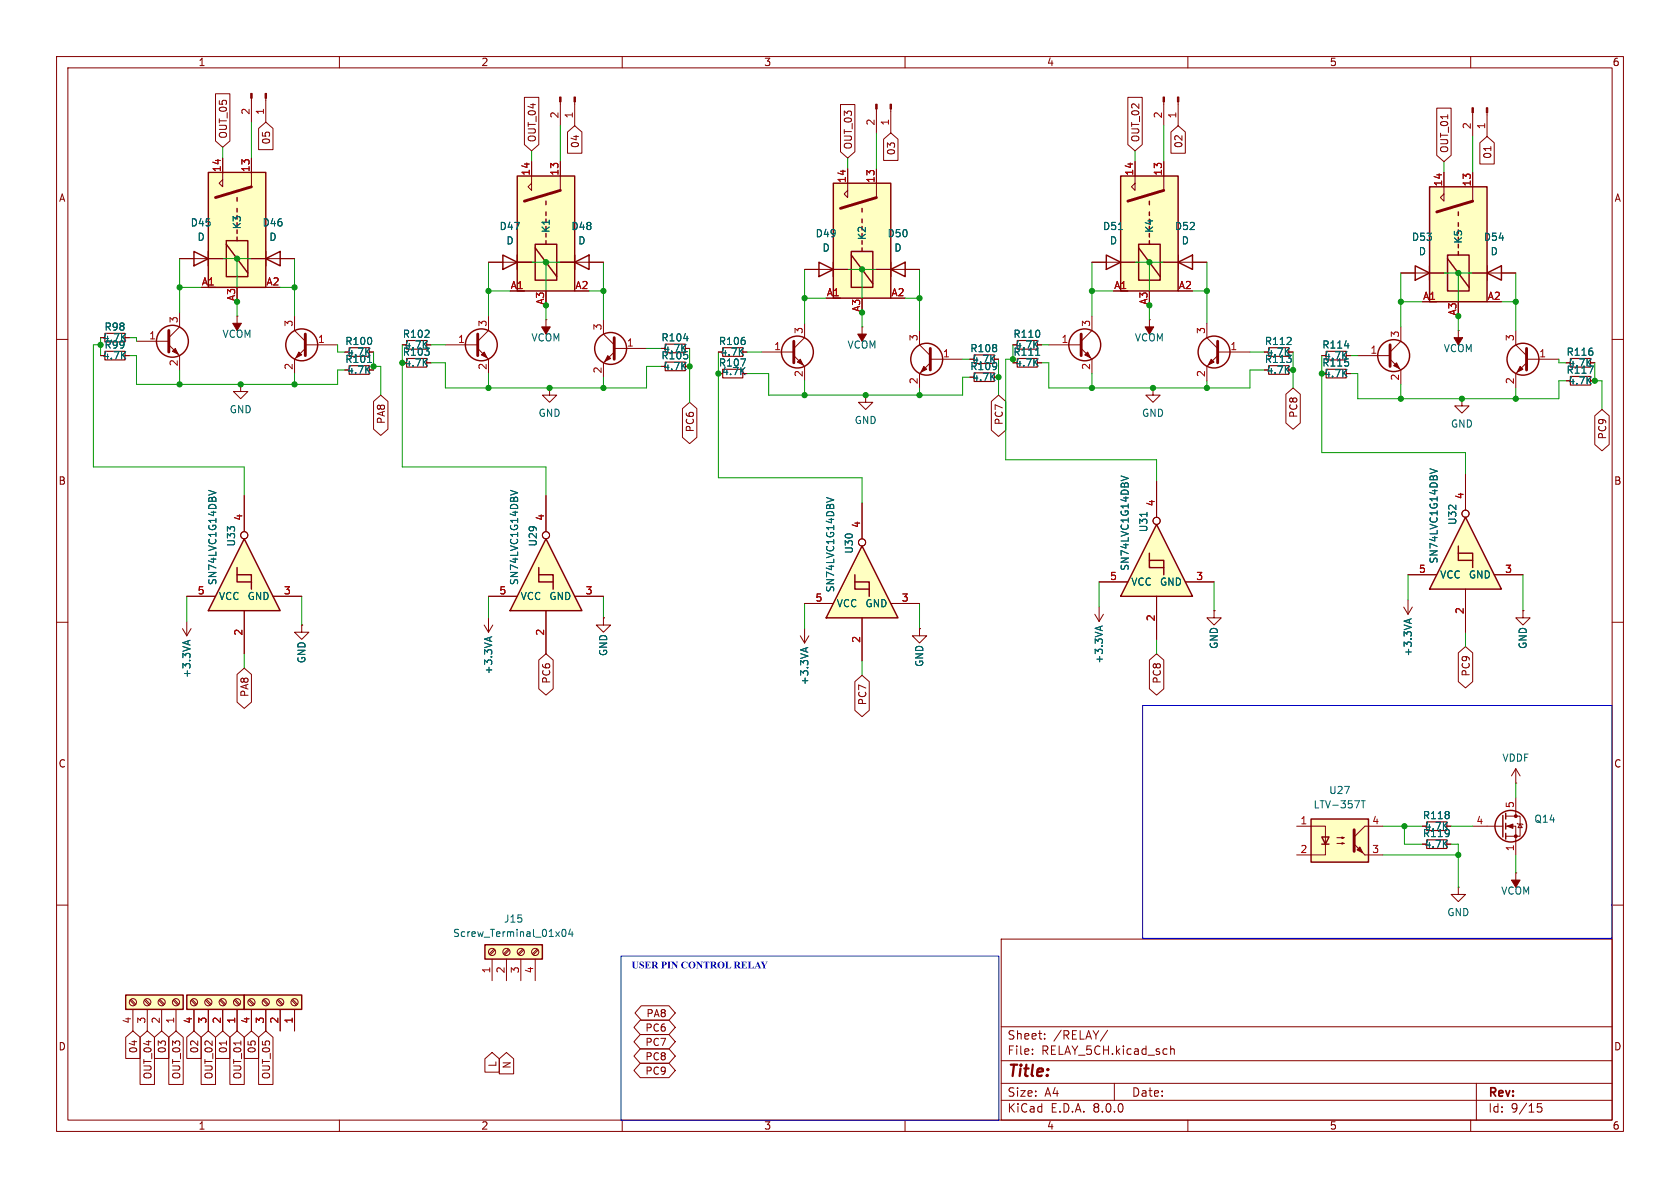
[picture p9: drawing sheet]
<svg xmlns="http://www.w3.org/2000/svg" width="297mm" height="210mm" viewBox="0 0 297 210" stroke-linecap="round" stroke-linejoin="round" font-family="sans-serif">
<g fill="none" stroke="#840000" stroke-width=".18">
<path d="M10 10h277v190h-277zM12 12h273v186h-273zM60 10v2M110 10v2M160 10v2M210 10v2M260 10v2M10 60h2M285 60h2M10 110h2M193.5 108.6l.8 1.3M194.3 107.3v2.6"/>
<path d="M195.1 108.6l-.8 1.3M214.6 108v1.2h1.3l-1.3 1.3-1.2-1.3h1.2M214.6 108h.1M285 110h2M10 160h2M260.3 146.1h5.4M266.2 146.1h1.8v5M266.2 144.3h2.5v3.5h-2.5M268 141v3.3M268.2 145.5l.2 .2h.7l.1 .1M268.7 145.7l.4 .6h-.7zM285 160h2"/>
<path d="M177 166h108v32h-108zM60 198v2M110 198v2M160 198v2M177 194.5h108M177 191.5h108M177 187.5h108M177 181.5h108M182.5 186.3v.1M182.5 185.5v.1M184.7 183.6v.1M184.7 182.8v.1"/>
<path d="M195.8 182.1l-1.3 2M197 191.5v3M207 184.9v1.5M207 185.5l.2-.1 .3 .1 .1 .9M210 198v2M260 198v2M261 191.5v6.5M272.5 195.1h-.7l-.1 .7 .3-.1h.5l.1 .3-.1 .5-.2 .1-.6-.1"/>
</g>
<g fill="none" stroke="#840000" stroke-width=".25">
<path d="M265.7 144.1v3.9M266.2 143.8v1M266.2 145.5v1.1M266.2 147.3v1"/>
<circle cx="267.1" cy="146" r="2.79"/>
</g>
<g fill="#840000" stroke="#840000" stroke-width=".18">
<path d="M266.4 146.1l1.1-.4v.7z"/>
<circle cx="268" cy="147.8" r=".25"/>
<circle cx="268" cy="144.3" r=".25"/>
</g>
<path d="M194.5 110.8v.6M194.9 110.7l-1.3 .4" fill="none" stroke="#006464" stroke-width=".18"/>
<path d="M22.2 175.9h10.2v2.5h-10.2z" fill="#ffffc2"/>
<g fill="none" stroke="#840000" stroke-width=".25">
<path d="M195.6 45.1l2.5 1.3-2.5 1.2zM198.1 45.1v2.5M22.2 175.9h10.2v2.5h-10.2z"/>
<circle cx="269.2" cy="63.5" r="2.82"/>
</g>
<g fill="none" stroke="#840000" stroke-width=".18">
<path d="M193 46.4h7.7M268 58.4v2.6l1.9 1.9M269.9 64.1l-1.9 1.9v2.6M269.9 63.5h5.7M268 138.4h.1M268 135.9l-.8 1.3M268 135.9v2.5M268 135.9l.7 1.3M255.8 149.2h.7M268 154.3h.1M268 154.3v2.5M23 176.8l.8 .9"/>
<path d="M23.2 176.7l.8 .8M23.5 178.4v3.8M25.5 176.8l.9 .9M25.7 176.7l.8 .8M26 178.4v3.8M28.1 176.8l.8 .9M28.2 176.7l.9 .8M28.6 178.4v3.8M30.6 176.8l.8 .9M30.8 176.7l.8 .8M31.1 178.4v3.8"/>
<circle cx="23.5" cy="177.2" r=".63"/>
<circle cx="26" cy="177.2" r=".63"/>
<circle cx="28.6" cy="177.2" r=".63"/>
<circle cx="31.1" cy="177.2" r=".63"/>
</g>
<g fill="#840000" stroke="#840000" stroke-width=".18">
<path d="M267.2 155.6h1.5l-.7 1.2z"/>
<path d="M268.7 64.8l.5 .5-1 .5z"/>
</g>
<path d="M269.9 61.6v3.8" fill="none" stroke="#840000" stroke-width=".51"/>
<path d="M197.7 40.6h.8" fill="none" stroke="#006464" stroke-width=".18"/>
<path d="M252.2 148.5h3.6v1.5h-3.6z" fill="none" stroke="#840000" stroke-width=".2"/>
<path d="M231.8 144.8h10.1v7.6h-10.1z" fill="#ffffc2"/>
<path d="M231.8 144.8h10.1v7.6h-10.1zM233.7 148h1.2l-.6 1.2zM233.7 149.2h1.2" fill="none" stroke="#840000" stroke-width=".25"/>
<g fill="none" stroke="#840000" stroke-width=".18">
<path d="M175.8 66.7h.7M175.8 63.5h.7M227.8 62.2h.8M227.8 65.4h.8M32.3 111.1l.7 1.3M33 109.9v2.5M33.8 111.1l-.8 1.3M269.2 108v1.2h1.3l-1.3 1.3-1.2-1.3h1.2M269.2 108h.1M229.2 146.1h5.1v3.3M234.3 149.2v1.9h-5.1M236.3 149.1h1.3l-.4 .1v-.2l.4 .1"/>
<path d="M236.3 148.1h1.3l-.4 .1v-.2l.4 .1M241.3 151.1h3.2M244.5 146.1h-3.2l-1.9 1.9M257.8 156.8v1.3h1.3l-1.3 1.3-1.3-1.3h1.3M257.8 156.8h.1"/>
</g>
<g fill="#840000" stroke="#840000" stroke-width=".18">
<path d="M239.4 149.2l1.9 1.9z"/>
<path d="M239.9 150.2l.5-.5 .5 1z"/>
</g>
<path d="M239.4 146.7v3.8" fill="none" stroke="#840000" stroke-width=".51"/>
<path d="M33.2 113.3v.6M33.6 113.2l-1.3 .4M240.6 141.5h.8M241 141.5v1.3" fill="none" stroke="#006464" stroke-width=".18"/>
<path d="M172.2 65.9h3.6v1.5h-3.6zM172.2 62.7h3.6v1.6h-3.6zM224.3 61.5h3.5v1.5h-3.5zM224.3 64.6h3.5v1.6h-3.5z" fill="none" stroke="#840000" stroke-width=".2"/>
<path d="M33 175.9h10.2v2.5h-10.2z" fill="#ffffc2"/>
<g fill="none" stroke="#840000" stroke-width=".25">
<path d="M33 175.9h10.2v2.5h-10.2z"/>
<circle cx="214.6" cy="62.2" r="2.82"/>
</g>
<g fill="none" stroke="#840000" stroke-width=".18">
<path d="M213.4 57.2v2.5l1.9 1.9M257.8 58.4h.1M257.8 58.4v2.6M97.2 68.6v1.3h1.2l-1.2 1.2-1.3-1.2h1.3M97.2 68.6h.1M215.3 62.9l-1.9 1.9v2.5M215.3 62.2h5.7M255.8 146.1h.7M33.8 176.8l.8 .9M34 176.7l.8 .8M34.3 178.4v3.8M36.3 176.8l.9 .9"/>
<path d="M36.5 176.7l.8 .8M36.8 178.4v3.8M38.9 176.8l.8 .9M39 176.7l.9 .8M39.4 178.4v3.8M41.4 176.8l.8 .9M41.6 176.7l.8 .8M41.9 178.4v3.8"/>
<circle cx="34.3" cy="177.2" r=".63"/>
<circle cx="36.8" cy="177.2" r=".63"/>
<circle cx="39.4" cy="177.2" r=".63"/>
<circle cx="41.9" cy="177.2" r=".63"/>
</g>
<path d="M252.2 145.3h3.6v1.5h-3.6z" fill="none" stroke="#840000" stroke-width=".2"/>
<g fill="#840000" stroke="#840000" stroke-width=".18">
<path d="M257 59.7h1.6l-.8 1.3z"/>
<path d="M214.1 63.5l.5 .5-1 .5z"/>
</g>
<path d="M215.3 60.3v3.8" fill="none" stroke="#840000" stroke-width=".51"/>
<path d="M91.4 31.1h10.2v20.3h-10.2z" fill="#ffffc2"/>
<g fill="none" stroke="#840000" stroke-width=".18">
<path d="M260.3 19.9v4.2M262.9 19.9v4.2M94 28.6v5.1l-.7-.7 .7-.6M99.1 28.6v5.1M90.2 51.4h2.5M91.4 46.4h3.2M96.5 56.5h.1M96.5 56.5v2.6M98.4 46.4h3.2M154.9 47.6h7.7M121.2 61.6h.7M121.2 64.8h.7"/>
<path d="M258.4 70.5v1.3h1.3l-1.3 1.2-1.2-1.2h1.2M258.4 70.5h.1"/>
</g>
<path d="M91.4 31.1h10.2v20.3h-10.2zM96.5 35.6v.6M96.5 37.5v.6M96.5 38.7v.7M94.6 43.2h3.8v6.3h-3.8zM94.6 43.8l3.8 5.1M96.5 41.3v.6M96.5 42.5v.7M157.5 47.6l2.5-1.2v2.5zM157.5 46.4v2.5" fill="none" stroke="#840000" stroke-width=".25"/>
<path d="M99.1 33.7l-6.4 1.9" fill="none" stroke="#840000" stroke-width=".51"/>
<path d="M117.6 60.8h3.6v1.6h-3.6zM117.6 64h3.6v1.5h-3.6z" fill="none" stroke="#840000" stroke-width=".2"/>
<path d="M120.9 59.8h.7" fill="none" stroke="#006464" stroke-width=".18"/>
<g fill="#840000" stroke="#840000" stroke-width=".18">
<path d="M260.2 19.1h.3v.8h-.3z"/>
<path d="M262.8 19.1h.2v.8h-.2z"/>
<path d="M95.8 57.8h1.5l-.8 1.3z"/>
</g>
<path d="M259.1 91.4l6.3 12.7h-12.7z" fill="#ffffc2"/>
<g fill="none" stroke="#840000" stroke-width=".25">
<path d="M144.8 46.4l2.5 1.2-2.5 1.3zM147.3 46.4v2.5M208.3 46.4l2.5-1.3v2.5zM208.3 45.1v2.5M257.8 97.8h2.5v2.5M257.8 96.5v2.6h2.5M259.1 91.4l6.3 12.7h-12.7z"/>
<circle cx="246.4" cy="62.9" r="2.82"/>
</g>
<g fill="none" stroke="#840000" stroke-width=".18">
<path d="M154.9 19.3v4.2M157.5 19.3v4.2M142.2 47.6h7.7M205.7 46.4h7.7M247.6 57.8v2.5l-1.9 1.9M238 62.9h.8M238 66h.8M240 62.9h5.7M245.7 63.5l1.9 1.9v2.5M281.2 67.3h.7M281.2 64.1h.7M259.1 83.8v6.4"/>
<path d="M248.2 107.3l.7 1.3M248.9 101.6h5.1M248.9 106v2.6M249.7 107.3l-.8 1.3M259.1 104.1v7.7M264.2 101.6h5"/>
<circle cx="259.1" cy="90.8" r=".63"/>
</g>
<path d="M237.7 61.1h.8M280.8 64.7h.9l-.6 1.3M252.8 82.9l1.3 .4-1.3 .4M249.1 109.5v.6M249.5 109.4l-1.3 .4" fill="none" stroke="#006464" stroke-width=".18"/>
<path d="M234.4 65.3h3.6v1.5h-3.6zM234.4 62.1h3.6v1.5h-3.6zM277.6 66.5h3.6v1.6h-3.6zM277.6 63.4h3.6v1.5h-3.6z" fill="none" stroke="#840000" stroke-width=".2"/>
<path d="M245.7 61v3.8" fill="none" stroke="#840000" stroke-width=".51"/>
<g fill="#840000" stroke="#840000" stroke-width=".18">
<path d="M246.4 64.6l.5-.5 .5 1.1z"/>
<path d="M154.8 18.4h.3v.9h-.3z"/>
<path d="M157.4 18.4h.2v.9h-.2z"/>
</g>
<path d="M198.1 31.1h10.2v20.3h-10.2z" fill="#ffffc2"/>
<g fill="none" stroke="#840000" stroke-width=".18">
<path d="M200.7 28.6v5.1l-.7-.7 .7-.6M205.7 28.6v5.1M86.4 46.4h7.6M193 55.9v2.5l-1.9 1.9M196.8 51.4h2.6M198.1 46.4h3.2M205.1 46.4h3.2M183.4 64.1h.7M183.4 61h.7M185.4 61h5.7M191.1 61.6l1.9 1.9v2.5M203.8 68.6v1.3h1.3l-1.3 1.2-1.2-1.2h1.2"/>
<path d="M203.8 68.6h.1"/>
</g>
<g fill="none" stroke="#840000" stroke-width=".25">
<path d="M198.1 31.1h10.2v20.3h-10.2zM203.2 35.6v.6M203.2 37.5v.6M88.9 45.1l2.5 1.3-2.5 1.2zM91.4 45.1v2.5M201.3 43.2h3.8v6.3h-3.8zM201.3 43.8l3.8 5.1M203.2 41.3v.6M203.2 42.5v.7"/>
<circle cx="191.8" cy="61" r="2.82"/>
</g>
<path d="M205.7 33.7l-6.3 1.9M191.1 59.1v3.8" fill="none" stroke="#840000" stroke-width=".51"/>
<path d="M179.8 63.4h3.6v1.5h-3.6zM179.8 60.2h3.6v1.5h-3.6z" fill="none" stroke="#840000" stroke-width=".2"/>
<path d="M183.1 62.8h.7" fill="none" stroke="#006464" stroke-width=".18"/>
<path d="M191.8 62.7l.5-.5 .5 1z" fill="#840000" stroke="#840000" stroke-width=".18"/>
<path d="M204.5 92.7l6.3 12.7h-12.7z" fill="#ffffc2"/>
<path d="M203.2 99.1h2.5v2.5M203.2 97.8v2.5h2.5M204.5 92.7l6.3 12.7h-12.7z" fill="none" stroke="#840000" stroke-width=".25"/>
<g fill="none" stroke="#840000" stroke-width=".18">
<path d="M65.3 62.2h.7M204.5 85.1v6.3M194.3 102.9h5.1M204.5 105.4v7.6M209.5 102.9h5.1"/>
<circle cx="204.5" cy="92.1" r=".63"/>
</g>
<path d="M198.2 84.1l1.3 .5-1.3 .4M202.8 90.6v.7" fill="none" stroke="#006464" stroke-width=".18"/>
<path d="M61.7 61.5h3.6v1.5h-3.6z" fill="none" stroke="#840000" stroke-width=".2"/>
<path d="M147.3 32.4h10.2v20.3h-10.2z" fill="#ffffc2"/>
<path d="M149.9 29.8v5.1l-.7-.6 .7-.6M154.9 29.8v5.1M146 52.7h2.6M147.3 47.6h3.2M154.3 47.6h3.2M247.6 48.3h7.7M260.3 48.3h7.7" fill="none" stroke="#840000" stroke-width=".18"/>
<path d="M147.3 32.4h10.2v20.3h-10.2zM152.4 36.8v.7M152.4 38.7v.7M150.5 44.5h3.8v6.3h-3.8zM150.5 45.1l3.8 5.1M152.4 42.5v.7M152.4 43.8v.7M250.2 47l2.5 1.3-2.5 1.2zM252.7 47v2.5M262.9 48.3l2.5-1.3v2.5zM262.9 47v2.5" fill="none" stroke="#840000" stroke-width=".25"/>
<path d="M154.9 34.9l-6.3 1.9" fill="none" stroke="#840000" stroke-width=".51"/>
<path d="M252.7 33h10.2v20.3h-10.2z" fill="#ffffc2"/>
<g fill="none" stroke="#840000" stroke-width=".18">
<path d="M99.1 18v4.2M101.6 18v4.2M205.7 18v4.2M208.3 18v4.2M255.3 30.5v5.1l-.7-.7 .7-.6M260.3 30.5v5.1M31.7 55.2v2.6l-1.9 1.9M52.1 55.9v2.5l1.9 1.9M86.4 55.9v2.5l-1.9 1.9M99.1 46.4h7.6M142.2 57.2v2.5l-1.9 1.9M152.4 57.8h.1"/>
<path d="M152.4 57.8v2.5M162.6 58.4v2.6l1.9 1.9M203.2 56.5h.1M203.2 56.5v2.6M251.5 53.3h2.5M252.7 48.3h3.2M259.7 48.3h3.2M24.1 60.3h5.7M29.8 61l1.9 1.9v2.5M42.5 67.9v1.3h1.3l-1.3 1.3-1.2-1.3h1.2M42.5 67.9h.1M54 61.6l-1.9 1.9v2.5"/>
<path d="M54 61h5.7M65.3 65.4h.7M75.4 61h.8M75.4 64.1h.8M78.7 61h5.8M84.5 61.6l1.9 1.9v2.5M134.6 62.2h5.7M140.3 62.9l1.9 1.9v2.5M153 69.9v1.2h1.3l-1.3 1.3-1.2-1.3h1.2M153 69.9h.1M164.5 64.1l-1.9 1.9v2.6M164.5 63.5h5.7"/>
</g>
<g fill="none" stroke="#840000" stroke-width=".25">
<path d="M252.7 33h10.2v20.3h-10.2zM257.8 37.5v.6M257.8 39.4v.6M101.6 46.4l2.5-1.3v2.5zM101.6 45.1v2.5M255.9 45.1h3.8v6.3h-3.8zM255.9 45.7l3.8 5.1M257.8 43.2v.6M257.8 44.5v.6"/>
<circle cx="30.5" cy="60.3" r="2.82"/>
<circle cx="53.3" cy="61" r="2.82"/>
<circle cx="85.1" cy="61" r="2.82"/>
<circle cx="141" cy="62.2" r="2.82"/>
<circle cx="163.8" cy="63.5" r="2.82"/>
</g>
<path d="M260.3 35.6l-6.3 1.9M29.8 58.4v3.8M54 59.1v3.8M84.5 59.1v3.8M140.3 60.3v3.8M164.5 61.6v3.8" fill="none" stroke="#840000" stroke-width=".51"/>
<g fill="#840000" stroke="#840000" stroke-width=".18">
<path d="M141 64l.5-.5 .5 1z"/>
<path d="M163.3 64.8l.5 .5-1 .5z"/>
<path d="M205.6 17.1h.3v.9h-.3z"/>
<path d="M208.2 17.1h.2v.9h-.2z"/>
<path d="M202.4 57.8h1.6l-.8 1.3z"/>
<path d="M151.6 59.1h1.6l-.8 1.2z"/>
<path d="M98.9 17.1h.3v.9h-.3z"/>
<path d="M101.5 17.1h.2v.9h-.2z"/>
<path d="M85.1 62.7l.5-.5 .5 1z"/>
<path d="M52.8 62.2l.5 .5-1 .5z"/>
<path d="M31 61.6l.5 1-1-.5z"/>
</g>
<path d="M61.7 64.6h3.6v1.6h-3.6zM71.9 60.2h3.5v1.5h-3.5zM71.9 63.4h3.5v1.5h-3.5z" fill="none" stroke="#840000" stroke-width=".2"/>
<path d="M65 64.1h.7" fill="none" stroke="#006464" stroke-width=".18"/>
<path d="M43.2 95.3l6.3 12.7h-12.7z" fill="#ffffc2"/>
<g fill="none" stroke="#840000" stroke-width=".25">
<path d="M43.2 95.3l6.3 12.7h-12.7zM41.9 101.6h2.5v2.5M41.9 100.3v2.6h2.5"/>
<circle cx="107.9" cy="61.6" r="2.82"/>
</g>
<g fill="none" stroke="#840000" stroke-width=".18">
<path d="M22.1 59.7h.8M106.7 56.5v2.6l1.9 1.9M22.1 62.9h.8M108.6 62.2l-1.9 1.9v2.6M108.6 61.6h5.7M43.2 87.6v6.4M33 105.4h5.1M43.2 108v7.6M48.3 105.4h5M53.3 110.5v1.3h1.3l-1.3 1.2-1.2-1.2h1.2M53.3 110.5h.1"/>
<circle cx="43.2" cy="94.6" r=".63"/>
</g>
<path d="M36.9 86.7l1.3 .4-1.3 .4" fill="none" stroke="#006464" stroke-width=".18"/>
<path d="M18.5 58.9h3.6v1.6h-3.6zM18.5 62.1h3.6v1.5h-3.6z" fill="none" stroke="#840000" stroke-width=".2"/>
<path d="M108.6 59.7v3.8" fill="none" stroke="#840000" stroke-width=".51"/>
<path d="M107.4 62.9l.5 .5-1 .5z" fill="#840000" stroke="#840000" stroke-width=".18"/>
<path d="M152.4 96.5l6.3 12.7h-12.7z" fill="#ffffc2"/>
<path d="M152.4 96.5l6.3 12.7h-12.7zM151.1 102.9h2.6v2.5M151.1 101.6v2.5h2.6" fill="none" stroke="#840000" stroke-width=".25"/>
<g fill="none" stroke="#840000" stroke-width=".18">
<path d="M152.4 88.9v6.4M142.2 106.7h5.1M152.4 109.2v7.6M157.5 106.7h5.1"/>
<circle cx="152.4" cy="95.9" r=".63"/>
</g>
<path d="M146.1 88l1.3 .4-1.3 .4" fill="none" stroke="#006464" stroke-width=".18"/>
<path d="M96.5 95.3l6.4 12.7h-12.7z" fill="#ffffc2"/>
<path d="M34.3 44.5l2.5 1.2-2.5 1.3zM36.8 44.5v2.5M47 45.7l2.5-1.2v2.5zM47 44.5v2.5M96.5 95.3l6.4 12.7h-12.7zM95.2 101.6h2.6v2.5M95.2 100.3v2.6h2.6" fill="none" stroke="#840000" stroke-width=".25"/>
<g fill="none" stroke="#840000" stroke-width=".18">
<path d="M31.7 45.7h7.7M44.4 45.7h7.7M131.3 66h.8M96.5 87.6v6.4M86.4 105.4h5M96.5 108v7.6M101.6 105.4h5.1M106.7 109.2v1.3h1.2l-1.2 1.3-1.3-1.3h1.3M106.7 109.2h.1M141.5 112.4l.7 1.3M142.2 111.1v2.6M143 112.4l-.8 1.3"/>
<circle cx="96.5" cy="94.6" r=".63"/>
</g>
<path d="M131 63.4h.8l-.5 1.3M90.2 86.7l1.3 .4-1.3 .4M142.5 114.6v.6M142.8 114.5l-1.3 .4" fill="none" stroke="#006464" stroke-width=".18"/>
<path d="M127.8 65.3h3.5v1.5h-3.5z" fill="none" stroke="#840000" stroke-width=".2"/>
<path d="M36.8 30.5h10.2v20.3h-10.2z" fill="#ffffc2"/>
<g fill="none" stroke="#840000" stroke-width=".18">
<path d="M44.4 17.4v4.2M47 17.4v4.2M39.4 27.9v5.1l-.7-.6 .7-.6M44.4 27.9v5.1M35.6 50.8h2.5M36.8 45.7h3.2M41.9 55.9h.1M41.9 55.9v2.5M43.8 45.7h3.2M131.3 62.2h.8M85.6 110.5l.8 1.3M86.4 109.2v2.6"/>
<path d="M87.1 110.5l-.7 1.3M162.6 111.1v1.3h1.2l-1.2 1.3-1.3-1.3h1.3M162.6 111.1h.1"/>
</g>
<path d="M36.8 30.5h10.2v20.3h-10.2zM41.9 34.9v.7M41.9 36.8v.7M40 42.5h3.8v6.4h-3.8zM40 43.2l3.8 5.1M41.9 40.6v.7M41.9 41.9v.6" fill="none" stroke="#840000" stroke-width=".25"/>
<path d="M44.4 33l-6.3 1.9" fill="none" stroke="#840000" stroke-width=".51"/>
<g fill="#840000" stroke="#840000" stroke-width=".18">
<path d="M41.1 57.2h1.6l-.8 1.2z"/>
<path d="M44.3 16.5h.3v.9h-.3z"/>
<path d="M46.9 16.5h.2v.9h-.2z"/>
</g>
<path d="M86.6 112.7v.6M86.9 112.6l-1.2 .4" fill="none" stroke="#006464" stroke-width=".18"/>
<path d="M127.8 61.5h3.5v1.5h-3.5z" fill="none" stroke="#840000" stroke-width=".2"/>
<path d="M43.2 175.9h10.1v2.5h-10.1z" fill="#ffffc2"/>
<path d="M43.2 175.9h10.1v2.5h-10.1z" fill="none" stroke="#840000" stroke-width=".25"/>
<g fill="none" stroke="#840000" stroke-width=".18">
<path d="M43.9 176.8l.9 .9M44.1 176.7l.9 .8M44.4 178.4v3.8M46.5 176.8l.8 .9M46.7 176.7l.8 .8M47 178.4v3.8M49 176.8l.9 .9M49.2 176.7l.8 .8M49.5 178.4v3.8M51.6 176.8l.8 .9M51.7 176.7l.9 .8M52.1 178.4v3.8"/>
<circle cx="44.4" cy="177.2" r=".63"/>
<circle cx="47" cy="177.2" r=".63"/>
<circle cx="49.5" cy="177.2" r=".63"/>
<circle cx="52.1" cy="177.2" r=".63"/>
</g>
<path d="M85.7 167h10.2v2.5h-10.2z" fill="#ffffc2"/>
<path d="M85.7 167h10.2v2.5h-10.2z" fill="none" stroke="#840000" stroke-width=".25"/>
<g fill="none" stroke="#840000" stroke-width=".18">
<path d="M38.1 16.6h2.5v8.3l-1.2 1.1-1.3-1.1zM92.7 17.2h2.6v8.4l-1.3 1.1-1.3-1.1zM148.6 18.5h2.5v8.3l-1.2 1.1-1.3-1.1zM199.4 17.2h2.5v8.4l-1.2 1.1-1.3-1.1zM254 19.1h2.5v8.4l-1.2 1.1-1.3-1.1zM39.4 27.9v2.6M44.4 27.9v2.6M45.7 22.7l1.3-1.1 1.3 1.1v3.8h-2.6zM94 28.6v2.5M99.1 28.6v2.5M100.3 23.3l1.3-1.1 1.3 1.1v3.8h-2.6zM149.9 29.8v2.6"/>
<path d="M154.9 29.8v2.6M156.2 24.6l1.3-1.1 1.3 1.1v3.8h-2.6zM200.7 28.6v2.5M205.7 28.6v2.5M207 23.3l1.3-1.1 1.3 1.1v3.8h-2.6zM255.3 30.5v2.5M260.3 30.5v2.5M261.6 25.2l1.3-1.1 1.3 1.1v3.8h-2.6zM263.6 25.9v.7M22.1 59.7h.8M31.7 45.7h2.6M35.6 50.8h2.5"/>
<path d="M36.8 45.7h2.6M44.4 45.7h2.6M49.5 45.7h2.6M86.4 46.4h2.5M90.2 51.4h2.5M91.4 46.4h2.6M99.1 46.4h2.5M104.1 46.4h2.6M142.2 47.6h2.6M146 52.7h2.6M147.3 47.6h2.6M154.9 47.6h2.6"/>
<path d="M160 47.6h2.6M193 46.4h2.6M196.8 51.4h2.6M198.1 46.4h2.6M205.7 46.4h2.6M210.8 46.4h2.6M247.6 48.3h2.6M251.5 53.3h2.5M252.7 48.3h2.6M260.3 48.3h2.6M265.4 48.3h2.6M22.1 62.9h.8"/>
<path d="M65.3 62.2h.7M65.3 65.4h.7M66 71l1.3-1.1 1.3 1.1v4.9l-1.3 1.1-1.3-1.1zM75.4 64.1h.8M75.4 61h.8M120.6 72.2l1.3-1.1 1.3 1.1v5.1l-1.3 1.1-1.3-1.1zM121.2 61.6h.7M121.2 64.8h.7M131.3 62.2h.8M131.3 66h.8M175.3 71l1.2-1.1 1.3 1.1v5l-1.3 1.2-1.2-1.2zM175.8 66.7h.7"/>
<path d="M175.8 63.5h.7M183.4 64.1h.7M183.4 61h.7M227.3 69.7l1.3-1.1 1.3 1.1v5.1l-1.3 1.1-1.3-1.1zM227.8 62.2h.8M227.8 65.4h.8M238 66h.8M238 62.9h.8M281.2 67.3h.7M281.2 64.1h.7M281.9 73.5l1.3-1.1 1.3 1.1v5.1l-1.3 1.1-1.3-1.1zM43.2 87.6v6.4"/>
<path d="M96.5 87.6v6.4M152.4 88.9v6.4M204.5 85.1v6.3M259.1 83.8v6.4M33 105.4h5.1M41.9 119.2l1.3-1.1 1.3 1.1v4.9l-1.3 1.1-1.3-1.1zM43.2 108v7.6M48.3 105.4h5M53.3 110.5h.1M86.4 105.4h5M95.2 116.7l1.3-1.1 1.3 1.1v5.1l-1.3 1.1-1.3-1.1zM96.5 108v7.6"/>
<path d="M101.6 105.4h5.1M106.7 109.2h.1M142.2 106.7h5.1M152.4 109.2v7.6M157.5 106.7h5.1M162.6 111.1h.1M194.3 102.9h5.1M203.2 116.7l1.3-1.1 1.2 1.1v5.1l-1.2 1.1-1.3-1.1zM204.5 105.4v7.6M209.5 102.9h5.1M214.6 108h.1M248.9 101.6h5.1"/>
<path d="M257.8 115.4l1.3-1.1 1.2 1.1v5.1l-1.2 1.1-1.3-1.1zM259.1 104.1v7.7M264.2 101.6h5M269.2 108h.1M151.1 120.5l1.3-1.1 1.3 1.1v5.1l-1.3 1.1-1.3-1.1zM255.8 149.2h.7M255.8 146.1h.7M34.3 178.4v3.8M36.8 178.4v3.8M39.4 178.4v3.8M41.9 178.4v3.8M44.4 178.4v3.8"/>
<path d="M47 178.4v3.8M49.5 178.4v3.8M52.1 178.4v3.8M87 169.5v3.9M87.3 167.8l-.8 .8M87.5 167.9l-.8 .9M89.5 169.5v3.9M89.9 167.8l-.9 .8M90 167.9l-.8 .9M92.1 169.5v3.9M92.4 167.8l-.8 .8M92.6 167.9l-.9 .9"/>
<path d="M94.6 169.5v3.9M94.9 167.8l-.8 .8M95.1 167.9l-.8 .9M113.4 177.8h4.9l1.1 1.3-1.1 1.2h-4.9l-1.1-1.2zM22.2 183.4l1.3-1.2 1.3 1.2v3.7h-2.6zM24.8 183.4l1.2-1.2 1.3 1.2v8.3h-2.5zM27.3 183.4l1.3-1.2 1.2 1.2v3.7h-2.5zM29.8 183.4l1.3-1.2 1.3 1.2v8.3h-2.6zM33 183.4l1.3-1.2 1.3 1.2v3.7h-2.6zM35.6 183.4l1.2-1.2 1.3 1.2v8.3h-2.5zM38.1 183.4l1.3-1.2 1.2 1.2v3.7h-2.5zM40 184v.7"/>
<path d="M40.6 183.4l1.3-1.2 1.3 1.2v8.3h-2.6zM43.2 183.4l1.2-1.2 1.3 1.2v3.7h-2.5zM45.7 183.4l1.3-1.2 1.3 1.2v8.3h-2.6zM85.7 187.2l1.3-1.1 1.3 1.1v2.3h-2.6zM88.3 187.2l1.2-1.1 1.3 1.1v2.6h-2.5zM113.2 185.4h5.1l1.1 1.3-1.1 1.3h-5.1l-1.1-1.3zM113.2 188h5.1l1.1 1.2-1.1 1.3h-5.1l-1.1-1.3zM113.2 182.9h5.1l1.1 1.3-1.1 1.2h-5.1l-1.1-1.2zM113.2 180.3h5.1l1.1 1.3-1.1 1.3h-5.1l-1.1-1.3z"/>
<circle cx="43.2" cy="94.6" r=".63"/>
<circle cx="96.5" cy="94.6" r=".63"/>
<circle cx="152.4" cy="95.9" r=".63"/>
<circle cx="204.5" cy="92.1" r=".63"/>
<circle cx="259.1" cy="90.8" r=".63"/>
<circle cx="87" cy="168.3" r=".63"/>
<circle cx="89.5" cy="168.3" r=".63"/>
<circle cx="92.1" cy="168.3" r=".63"/>
<circle cx="94.6" cy="168.3" r=".63"/>
</g>
<g fill="none" stroke="#006464" stroke-width=".18">
<path d="M120.9 59.8h.7M197.7 40.6h.8M65 64.1h.7M131 63.4h.8l-.5 1.3M183.1 62.8h.7M237.7 61.1h.8M280.8 64.7h.9l-.6 1.3M36.9 86.7l1.3 .4-1.3 .4M90.2 86.7l1.3 .4-1.3 .4M146.1 88l1.3 .4-1.3 .4M198.2 84.1l1.3 .5-1.3 .4M202.8 90.6v.7"/>
<path d="M252.8 82.9l1.3 .4-1.3 .4M33.2 113.3v.6M33.6 113.2l-1.3 .4M86.6 112.7v.6M86.9 112.6l-1.2 .4M142.5 114.6v.6M142.8 114.5l-1.3 .4M194.5 110.8v.6M194.9 110.7l-1.3 .4M249.1 109.5v.6M249.5 109.4l-1.3 .4M99.5 164.4l.1-.1a.68 .68 0 0 1 .5 .6 .68 .68 0 0 1-.5 .7l-.1-.2-.2-.3z"/>
<path d="M100.8 164.2l-.3 .9h.8M101.1 164.7v.9"/>
</g>
<path d="M202 124.7h83v41.2h-83zM109.8 169h66.8v29h-66.8z" fill="none" stroke="#0000c2" stroke-width=".18"/>
<g fill="none" stroke="#009600" stroke-width=".18">
<path d="M39.4 26v1.9M44.4 21.6v6.3M94 26.7v1.9M99.1 22.2v6.4M149.9 27.9v1.9M154.9 23.5v6.3M200.7 26.7v1.9M205.7 22.2v6.4M255.3 28.6v1.9M260.3 24.1v6.4M22.9 59.7h1.2v.6M31.7 45.7v9.5"/>
<path d="M31.7 50.8h3.9M39.4 45.7h5M41.9 45.7v10.2M49.5 50.8h2.6M52.1 45.7v10.2M86.4 51.4h3.8M86.4 46.4v9.5M94 46.4h5.1M96.5 46.4v10.1M104.1 51.4h2.6M106.7 46.4v10.1M142.2 52.7h3.8"/>
<path d="M142.2 47.6v9.6M149.9 47.6h5M152.4 47.6v10.2M160 52.7h2.6M162.6 47.6v10.8M193 51.4h3.8M193 46.4v9.5M200.7 46.4h5M203.2 46.4v10.1M210.8 51.4h2.6M213.4 46.4v10.8M247.6 48.3v9.5"/>
<path d="M247.6 53.3h3.9M255.3 48.3h5M257.8 48.3v10.1M265.4 53.3h2.6M268 48.3v10.1M17.8 62.9v-1.9h-1.3v21.6h26.7v5M22.9 62.9h1.2v5h35.6v-2.5h1.3M31.7 65.4v2.5M52.1 66v1.9M59.7 61v1.2h1.3M66 64.8h1.3v5.1M66 62.2v3.2"/>
<path d="M71.1 61v21.6h25.4v5M76.2 64.1h2.5v4.5h35.6v-3.8h2.5M76.2 61h2.5M86.4 66v2.6M106.7 66.7v1.9M114.3 61.6h2.5M121.9 61.6v9.5M127 62.2v22.3h25.4v4.4M132.1 62.2h2.5M132.1 66h3.8v3.9h34.3v-3.2h1.2M142.2 67.3v2.6M162.6 68.6v1.3"/>
<path d="M170.2 63.5h1.2M176.5 63.5v6.4M179.1 61v2.5h-1.3v17.8h26.7v3.8M184.1 64.1h1.3v4.5h35.6v-3.2h2.5M184.1 61h1.3M193 66v2.6M213.4 67.3v1.3M221 62.2h2.5M228.6 62.2v6.4M233.7 62.9v17.1h25.4v3.8M238.8 66h1.2v4.5h35.6v-3.2h1.3M238.8 62.9h1.2"/>
<path d="M247.6 67.9v2.6M268 68.6v1.9M275.6 63.5v.6h1.3M281.9 64.1v3.2h1.3v5.1M33 105.4v4.5M43.2 115.6v2.5M53.3 105.4v5.1M86.4 105.4v3.8M106.7 105.4v3.8M142.2 106.7v4.4M152.4 116.8v2.6M162.6 106.7v4.4"/>
<path d="M194.3 102.9v4.4M204.5 113v2.6M214.6 102.9v5.1M248.9 101.6v4.4M259.1 111.8v2.5M269.2 101.6v6.4M268 138.4v2.6M244.5 151.1h13.3M244.5 146.1h7M248.3 146.1v3.1h3.2M256.5 149.2h1.3v7.6M256.5 146.1h3.8"/>
<path d="M268 151.1v3.2"/>
</g>
<g fill="#009600" stroke="#009600" stroke-width=".18">
<circle cx="268" cy="53.3" r=".46"/>
<circle cx="228.6" cy="65.4" r=".46"/>
<circle cx="257.8" cy="55.9" r=".46"/>
<circle cx="247.6" cy="53.3" r=".46"/>
<circle cx="281.9" cy="67.3" r=".46"/>
<circle cx="233.7" cy="66" r=".46"/>
<circle cx="193" cy="68.6" r=".46"/>
<circle cx="179.1" cy="63.5" r=".46"/>
<circle cx="203.2" cy="54" r=".46"/>
<circle cx="193" cy="51.4" r=".46"/>
<circle cx="176.5" cy="66.7" r=".46"/>
<circle cx="258.4" cy="70.5" r=".46"/>
<circle cx="268" cy="70.5" r=".46"/>
<circle cx="247.6" cy="70.5" r=".46"/>
<circle cx="257.8" cy="151.1" r=".46"/>
<circle cx="248.3" cy="146.1" r=".46"/>
<circle cx="213.4" cy="51.4" r=".46"/>
<circle cx="203.2" cy="46.4" r=".46"/>
<circle cx="257.8" cy="48.3" r=".46"/>
<circle cx="203.8" cy="68.6" r=".46"/>
<circle cx="213.4" cy="68.6" r=".46"/>
<circle cx="96.5" cy="54" r=".46"/>
<circle cx="86.4" cy="51.4" r=".46"/>
<circle cx="96.5" cy="46.4" r=".46"/>
<circle cx="106.7" cy="51.4" r=".46"/>
<circle cx="17.8" cy="61" r=".46"/>
<circle cx="42.5" cy="67.9" r=".46"/>
<circle cx="31.7" cy="67.9" r=".46"/>
<circle cx="71.1" cy="64.1" r=".46"/>
<circle cx="66" cy="64.8" r=".46"/>
<circle cx="162.6" cy="52.7" r=".46"/>
<circle cx="152.4" cy="47.6" r=".46"/>
<circle cx="162.6" cy="69.9" r=".46"/>
<circle cx="152.4" cy="55.2" r=".46"/>
<circle cx="142.2" cy="52.7" r=".46"/>
<circle cx="153" cy="69.9" r=".46"/>
<circle cx="142.2" cy="69.9" r=".46"/>
<circle cx="41.9" cy="53.3" r=".46"/>
<circle cx="31.7" cy="50.8" r=".46"/>
<circle cx="52.1" cy="50.8" r=".46"/>
<circle cx="41.9" cy="45.7" r=".46"/>
<circle cx="52.1" cy="67.9" r=".46"/>
<circle cx="86.4" cy="68.6" r=".46"/>
<circle cx="106.7" cy="68.6" r=".46"/>
<circle cx="97.2" cy="68.6" r=".46"/>
<circle cx="121.9" cy="64.8" r=".46"/>
<circle cx="127" cy="66" r=".46"/>
</g>
<text font-size="2.8" fill="#840000" x="178" y="190.9">Title:</text>
<g font-size="2.1" fill="#840000">
<text x="178" y="184">Sheet:</text>
<text x="186.2" y="184">/RELAY/</text>
<text x="178" y="186.7">File:</text>
<text x="184.1" y="186.7">RELAY_5CH.kicad_sch</text>
<text x="178" y="196.9">KiCad</text>
<text x="178" y="194.1">Size:</text>
<text x="184.7" y="194.1">A4</text>
<text x="185.7" y="196.9">E.D.A.</text>
<text x="193.3" y="196.9">8.0.0</text>
<text x="200" y="194.1">Date:</text>
<text x="263" y="194.3">Rev:</text>
<text x="263" y="196.9">Id:</text>
<text x="267.1" y="196.9">9/15</text>
</g>
<g font-size="1.8" fill="#840000">
<text x="35" y="11.9">1</text>
<text x="85" y="11.9">2</text>
<text x="135" y="11.9">3</text>
<text x="185" y="11.9">4</text>
<text x="235" y="11.9">5</text>
<text x="285" y="11.9">6</text>
<text x="40.3" y="24.6" transform="rotate(-90 40.3 24.6)">OUT_05</text>
<text x="47.9" y="25.6" transform="rotate(-90 47.9 25.6)">05</text>
<text x="94.9" y="25.2" transform="rotate(-90 94.9 25.2)">OUT_04</text>
<text x="102.6" y="26.3" transform="rotate(-90 102.6 26.3)">04</text>
<text x="150.8" y="26.5" transform="rotate(-90 150.8 26.5)">OUT_03</text>
<text x="158.4" y="27.5" transform="rotate(-90 158.4 27.5)">03</text>
<text x="201.6" y="25.2" transform="rotate(-90 201.6 25.2)">OUT_02</text>
<text x="209.2" y="26.3" transform="rotate(-90 209.2 26.3)">02</text>
<text x="256.2" y="27.1" transform="rotate(-90 256.2 27.1)">OUT_01</text>
<text x="263.8" y="28.2" transform="rotate(-90 263.8 28.2)">01</text>
<text x="10.3" y="35.9">A</text>
<text x="285.3" y="35.9">A</text>
<text x="18.1" y="60.6">4.7K</text>
<text x="18.1" y="63.7">4.7K</text>
<text x="61.3" y="63.1">4.7K</text>
<text x="71.4" y="65">4.7K</text>
<text x="117.1" y="65.6">4.7K</text>
<text x="171.7" y="64.4">4.7K</text>
<text x="179.4" y="65">4.7K</text>
<text x="179.4" y="61.8">4.7K</text>
<text x="234" y="63.7">4.7K</text>
<text x="277.2" y="65">4.7K</text>
<text x="61.3" y="66.3">4.7K</text>
<text x="127.5" y="66.5">4.7K</text>
<text x="171.7" y="67.5">4.7K</text>
<text x="223.8" y="66.3">4.7K</text>
<text x="234" y="66.9">4.7K</text>
<text x="277.2" y="68.2">4.7K</text>
<text x="68.3" y="75.1" transform="rotate(-90 68.3 75.1)">PA8</text>
<text x="122.9" y="76.5" transform="rotate(-90 122.9 76.5)">PC6</text>
<text x="177.5" y="75.2" transform="rotate(-90 177.5 75.2)">PC7</text>
<text x="229.6" y="74" transform="rotate(-90 229.6 74)">PC8</text>
<text x="284.2" y="77.8" transform="rotate(-90 284.2 77.8)">PC9</text>
<text x="10.3" y="85.9">B</text>
<text x="285.3" y="85.9">B</text>
<text x="260" y="119.7" transform="rotate(-90 260 119.7)">PC9</text>
<text x="44.1" y="123.3" transform="rotate(-90 44.1 123.3)">PA8</text>
<text x="97.5" y="121" transform="rotate(-90 97.5 121)">PC6</text>
<text x="153.4" y="124.8" transform="rotate(-90 153.4 124.8)">PC7</text>
<text x="205.4" y="121" transform="rotate(-90 205.4 121)">PC8</text>
<text x="10.3" y="135.9">C</text>
<text x="285.3" y="135.9">C</text>
<text x="251.8" y="146.9">4.7K</text>
<text x="251.8" y="150.1">4.7K</text>
<text x="10.3" y="185.9">D</text>
<text x="114" y="185.1">PC7</text>
<text x="114" y="182.6">PC6</text>
<text x="114.2" y="180">PA8</text>
<text x="285.3" y="185.9">D</text>
<text x="24.4" y="186.3" transform="rotate(-90 24.4 186.3)">04</text>
<text x="27" y="190.9" transform="rotate(-90 27 190.9)">OUT_04</text>
<text x="29.5" y="186.3" transform="rotate(-90 29.5 186.3)">03</text>
<text x="32.1" y="190.9" transform="rotate(-90 32.1 190.9)">OUT_03</text>
<text x="35.2" y="186.3" transform="rotate(-90 35.2 186.3)">02</text>
<text x="37.8" y="190.9" transform="rotate(-90 37.8 190.9)">OUT_02</text>
<text x="40.3" y="186.3" transform="rotate(-90 40.3 186.3)">01</text>
<text x="42.9" y="190.9" transform="rotate(-90 42.9 190.9)">OUT_01</text>
<text x="45.4" y="186.3" transform="rotate(-90 45.4 186.3)">05</text>
<text x="47.9" y="190.9" transform="rotate(-90 47.9 190.9)">OUT_05</text>
<text x="87.9" y="188.7" transform="rotate(-90 87.9 188.7)">L</text>
<text x="90.5" y="189" transform="rotate(-90 90.5 189)">N</text>
<text x="114" y="187.6">PC8</text>
<text x="114" y="190.2">PC9</text>
<text x="35" y="199.9">1</text>
<text x="85" y="199.9">2</text>
<text x="135" y="199.9">3</text>
<text x="185" y="199.9">4</text>
<text x="235" y="199.9">5</text>
<text x="285" y="199.9">6</text>
</g>
<g font-size="1.8" fill="#a90000">
<text x="44.2" y="20.4" transform="rotate(-90 44.2 20.4)">2</text>
<text x="46.7" y="20.4" transform="rotate(-90 46.7 20.4)">1</text>
<text x="98.8" y="21" transform="rotate(-90 98.8 21)">2</text>
<text x="101.3" y="21" transform="rotate(-90 101.3 21)">1</text>
<text x="154.7" y="22.3" transform="rotate(-90 154.7 22.3)">2</text>
<text x="157.2" y="22.3" transform="rotate(-90 157.2 22.3)">1</text>
<text x="205.5" y="21" transform="rotate(-90 205.5 21)">2</text>
<text x="208" y="21" transform="rotate(-90 208 21)">1</text>
<text x="260.1" y="22.9" transform="rotate(-90 260.1 22.9)">2</text>
<text x="262.6" y="22.9" transform="rotate(-90 262.6 22.9)">1</text>
<text x="39.1" y="30.5" transform="rotate(-90 39.1 30.5)">14</text>
<text x="44.2" y="30.5" transform="rotate(-90 44.2 30.5)">13</text>
<text x="93.7" y="31.2" transform="rotate(-90 93.7 31.2)">14</text>
<text x="98.8" y="31.2" transform="rotate(-90 98.8 31.2)">13</text>
<text x="149.6" y="32.4" transform="rotate(-90 149.6 32.4)">14</text>
<text x="154.7" y="32.4" transform="rotate(-90 154.7 32.4)">13</text>
<text x="200.4" y="31.2" transform="rotate(-90 200.4 31.2)">14</text>
<text x="205.5" y="31.2" transform="rotate(-90 205.5 31.2)">13</text>
<text x="255" y="33.1" transform="rotate(-90 255 33.1)">14</text>
<text x="260.1" y="33.1" transform="rotate(-90 260.1 33.1)">13</text>
<text x="35.6" y="50.5">A1</text>
<text x="41.7" y="53.3" transform="rotate(-90 41.7 53.3)">A3</text>
<text x="47" y="50.5">A2</text>
<text x="90.2" y="51.2">A1</text>
<text x="96.3" y="54" transform="rotate(-90 96.3 54)">A3</text>
<text x="101.6" y="51.2">A2</text>
<text x="146.1" y="52.5">A1</text>
<text x="157.5" y="52.5">A2</text>
<text x="196.9" y="51.2">A1</text>
<text x="202.9" y="54" transform="rotate(-90 202.9 54)">A3</text>
<text x="208.3" y="51.2">A2</text>
<text x="251.5" y="53.1">A1</text>
<text x="262.9" y="53.1">A2</text>
<text x="31.5" y="57.2" transform="rotate(-90 31.5 57.2)">3</text>
<text x="51.8" y="57.9" transform="rotate(-90 51.8 57.9)">3</text>
<text x="86.1" y="57.9" transform="rotate(-90 86.1 57.9)">3</text>
<text x="106.4" y="58.5" transform="rotate(-90 106.4 58.5)">3</text>
<text x="142" y="59.1" transform="rotate(-90 142 59.1)">3</text>
<text x="152.1" y="55.2" transform="rotate(-90 152.1 55.2)">A3</text>
<text x="192.8" y="57.9" transform="rotate(-90 192.8 57.9)">3</text>
<text x="213.1" y="59.1" transform="rotate(-90 213.1 59.1)">3</text>
<text x="247.4" y="59.8" transform="rotate(-90 247.4 59.8)">3</text>
<text x="257.6" y="55.9" transform="rotate(-90 257.6 55.9)">A3</text>
<text x="26.3" y="60.1">1</text>
<text x="31.5" y="64.8" transform="rotate(-90 31.5 64.8)">2</text>
<text x="51.8" y="65.5" transform="rotate(-90 51.8 65.5)">2</text>
<text x="56.1" y="60.7">1</text>
<text x="80.9" y="60.7">1</text>
<text x="86.1" y="65.5" transform="rotate(-90 86.1 65.5)">2</text>
<text x="110.7" y="61.3">1</text>
<text x="136.8" y="62">1</text>
<text x="162.3" y="60.4" transform="rotate(-90 162.3 60.4)">3</text>
<text x="166.6" y="63.2">1</text>
<text x="187.6" y="60.7">1</text>
<text x="192.8" y="65.5" transform="rotate(-90 192.8 65.5)">2</text>
<text x="217.4" y="62">1</text>
<text x="242.2" y="62.6">1</text>
<text x="267.7" y="60.4" transform="rotate(-90 267.7 60.4)">3</text>
<text x="272" y="63.2">1</text>
<text x="106.4" y="66.1" transform="rotate(-90 106.4 66.1)">2</text>
<text x="142" y="66.7" transform="rotate(-90 142 66.7)">2</text>
<text x="162.3" y="68" transform="rotate(-90 162.3 68)">2</text>
<text x="213.1" y="66.7" transform="rotate(-90 213.1 66.7)">2</text>
<text x="247.4" y="67.4" transform="rotate(-90 247.4 67.4)">2</text>
<text x="267.7" y="68" transform="rotate(-90 267.7 68)">2</text>
<text x="204.2" y="89.6" transform="rotate(-90 204.2 89.6)">4</text>
<text x="258.8" y="88.3" transform="rotate(-90 258.8 88.3)">4</text>
<text x="42.9" y="92.1" transform="rotate(-90 42.9 92.1)">4</text>
<text x="96.3" y="92.1" transform="rotate(-90 96.3 92.1)">4</text>
<text x="152.1" y="93.4" transform="rotate(-90 152.1 93.4)">4</text>
<text x="250.8" y="101.3">5</text>
<text x="266" y="101.3">3</text>
<text x="34.9" y="105.2">5</text>
<text x="50.1" y="105.2">3</text>
<text x="88.2" y="105.2">5</text>
<text x="103.4" y="105.2">3</text>
<text x="144.1" y="106.4">5</text>
<text x="159.3" y="106.4">3</text>
<text x="196.1" y="102.6">5</text>
<text x="211.4" y="102.6">3</text>
<text x="42.9" y="112.5" transform="rotate(-90 42.9 112.5)">2</text>
<text x="96.3" y="112.5" transform="rotate(-90 96.3 112.5)">2</text>
<text x="152.1" y="113.7" transform="rotate(-90 152.1 113.7)">2</text>
<text x="204.2" y="109.9" transform="rotate(-90 204.2 109.9)">2</text>
<text x="258.8" y="108.7" transform="rotate(-90 258.8 108.7)">2</text>
<text x="267.7" y="142.9" transform="rotate(-90 267.7 142.9)">5</text>
<text x="229.8" y="145.8">1</text>
<text x="242.5" y="145.8">4</text>
<text x="260.9" y="145.8">4</text>
<text x="229.8" y="150.9">2</text>
<text x="242.5" y="150.9">3</text>
<text x="267.7" y="150.6" transform="rotate(-90 267.7 150.6)">1</text>
<text x="86.7" y="172.2" transform="rotate(-90 86.7 172.2)">1</text>
<text x="89.3" y="172.2" transform="rotate(-90 89.3 172.2)">2</text>
<text x="91.8" y="172.2" transform="rotate(-90 91.8 172.2)">3</text>
<text x="94.4" y="172.2" transform="rotate(-90 94.4 172.2)">4</text>
<text x="23.2" y="181" transform="rotate(-90 23.2 181)">4</text>
<text x="25.8" y="181" transform="rotate(-90 25.8 181)">3</text>
<text x="28.3" y="181" transform="rotate(-90 28.3 181)">2</text>
<text x="30.9" y="181" transform="rotate(-90 30.9 181)">1</text>
<text x="34" y="181" transform="rotate(-90 34 181)">4</text>
<text x="36.6" y="181" transform="rotate(-90 36.6 181)">3</text>
<text x="39.1" y="181" transform="rotate(-90 39.1 181)">2</text>
<text x="41.7" y="181" transform="rotate(-90 41.7 181)">1</text>
<text x="44.2" y="181" transform="rotate(-90 44.2 181)">4</text>
<text x="46.7" y="181" transform="rotate(-90 46.7 181)">3</text>
<text x="49.3" y="181" transform="rotate(-90 49.3 181)">2</text>
<text x="51.8" y="181" transform="rotate(-90 51.8 181)">1</text>
</g>
<g font-size="1.8" fill="#006464">
<text x="33.6" y="40.2">D45</text>
<text x="42.8" y="40.6" transform="rotate(-90 42.8 40.6)">K3</text>
<text x="46.3" y="40.2">D46</text>
<text x="88.2" y="40.9">D47</text>
<text x="97.4" y="41.3" transform="rotate(-90 97.4 41.3)">K1</text>
<text x="100.9" y="40.9">D48</text>
<text x="194.9" y="40.9">D51</text>
<text x="204.1" y="41.3" transform="rotate(-90 204.1 41.3)">K4</text>
<text x="207.6" y="40.9">D52</text>
<text x="34.8" y="42.8">D</text>
<text x="47.5" y="42.8">D</text>
<text x="89.4" y="43.4">D</text>
<text x="102.1" y="43.4">D</text>
<text x="144.1" y="42.1">D49</text>
<text x="145.3" y="44.7">D</text>
<text x="153.3" y="42.5" transform="rotate(-90 153.3 42.5)">K2</text>
<text x="156.8" y="42.1">D50</text>
<text x="158" y="44.7">D</text>
<text x="196.1" y="43.4">D</text>
<text x="208.8" y="43.4">D</text>
<text x="249.5" y="42.8">D53</text>
<text x="250.7" y="45.3">D</text>
<text x="258.7" y="43.2" transform="rotate(-90 258.7 43.2)">K5</text>
<text x="262.2" y="42.8">D54</text>
<text x="263.4" y="45.3">D</text>
<text x="18.4" y="58.6">R98</text>
<text x="39.2" y="59.9">VCOM</text>
<text x="71.1" y="59.9">R102</text>
<text x="179.1" y="59.9">R110</text>
<text x="18.4" y="61.8">R99</text>
<text x="60.9" y="61.2">R100</text>
<text x="60.9" y="64.4">R101</text>
<text x="71.1" y="63.1">R103</text>
<text x="71.4" y="61.8">4.7K</text>
<text x="93.8" y="60.6">VCOM</text>
<text x="116.8" y="60.6">R104</text>
<text x="116.8" y="63.7">R105</text>
<text x="117.1" y="62.5">4.7K</text>
<text x="127" y="65">R107</text>
<text x="127" y="61.2">R106</text>
<text x="127.3" y="63.1">4.7K</text>
<text x="149.7" y="61.8">VCOM</text>
<text x="171.4" y="65.6">R109</text>
<text x="171.4" y="62.5">R108</text>
<text x="179.1" y="63.1">R111</text>
<text x="200.5" y="60.6">VCOM</text>
<text x="223.5" y="61.2">R112</text>
<text x="223.5" y="64.4">R113</text>
<text x="223.8" y="63.1">4.7K</text>
<text x="233.7" y="65">R115</text>
<text x="233.7" y="61.8">R114</text>
<text x="255.1" y="62.5">VCOM</text>
<text x="276.8" y="63.1">R116</text>
<text x="276.8" y="66.3">R117</text>
<text x="40.5" y="73.3">GND</text>
<text x="95.1" y="73.9">GND</text>
<text x="151" y="75.2">GND</text>
<text x="201.8" y="73.9">GND</text>
<text x="256.4" y="75.8">GND</text>
<text x="203" y="94.2" transform="rotate(-90 203 94.2)">U31</text>
<text x="257.7" y="92.9" transform="rotate(-90 257.7 92.9)">U32</text>
<text x="41.8" y="96.7" transform="rotate(-90 41.8 96.7)">U33</text>
<text x="95.1" y="96.7" transform="rotate(-90 95.1 96.7)">U29</text>
<text x="151" y="98" transform="rotate(-90 151 98)">U30</text>
<text x="199.7" y="101" transform="rotate(-90 199.7 101)">SN74LVC1G14DBV</text>
<text x="254.4" y="99.7" transform="rotate(-90 254.4 99.7)">SN74LVC1G14DBV</text>
<text x="38.5" y="103.5" transform="rotate(-90 38.5 103.5)">SN74LVC1G14DBV</text>
<text x="38.6" y="106.3">VCC</text>
<text x="43.7" y="106.3">GND</text>
<text x="91.8" y="103.5" transform="rotate(-90 91.8 103.5)">SN74LVC1G14DBV</text>
<text x="91.9" y="106.3">VCC</text>
<text x="97" y="106.3">GND</text>
<text x="147.7" y="104.8" transform="rotate(-90 147.7 104.8)">SN74LVC1G14DBV</text>
<text x="147.8" y="107.5">VCC</text>
<text x="152.9" y="107.5">GND</text>
<text x="199.9" y="103.7">VCC</text>
<text x="205" y="103.7">GND</text>
<text x="254.5" y="102.5">VCC</text>
<text x="259.6" y="102.5">GND</text>
<text x="33.9" y="119.9" transform="rotate(-90 33.9 119.9)">+3.3VA</text>
<text x="54.2" y="117.4" transform="rotate(-90 54.2 117.4)">GND</text>
<text x="87.2" y="119.3" transform="rotate(-90 87.2 119.3)">+3.3VA</text>
<text x="107.5" y="116.1" transform="rotate(-90 107.5 116.1)">GND</text>
<text x="163.4" y="118" transform="rotate(-90 163.4 118)">GND</text>
<text x="195.2" y="117.4" transform="rotate(-90 195.2 117.4)">+3.3VA</text>
<text x="215.5" y="114.8" transform="rotate(-90 215.5 114.8)">GND</text>
<text x="249.8" y="116.1" transform="rotate(-90 249.8 116.1)">+3.3VA</text>
<text x="270.1" y="114.8" transform="rotate(-90 270.1 114.8)">GND</text>
<text x="143.1" y="121.2" transform="rotate(-90 143.1 121.2)">+3.3VA</text>
<text x="265.5" y="134.8">VDDF</text>
<text x="232.1" y="143.1">LTV-357T</text>
<text x="234.9" y="140.6">U27</text>
<text x="251.4" y="148.2">R119</text>
<text x="251.4" y="145">R118</text>
<text x="271.2" y="145.6">Q14</text>
<text x="265.3" y="158.3">VCOM</text>
<text x="80" y="165.8">Screw_Terminal_01x04</text>
<text x="89" y="163.3">J15</text>
<text x="255.8" y="162.2">GND</text>
</g>
<text font-size="1.8" fill="#0000c2" x="111.7" y="171.7">USERPIN CONTROL RELAY</text>
</svg>
